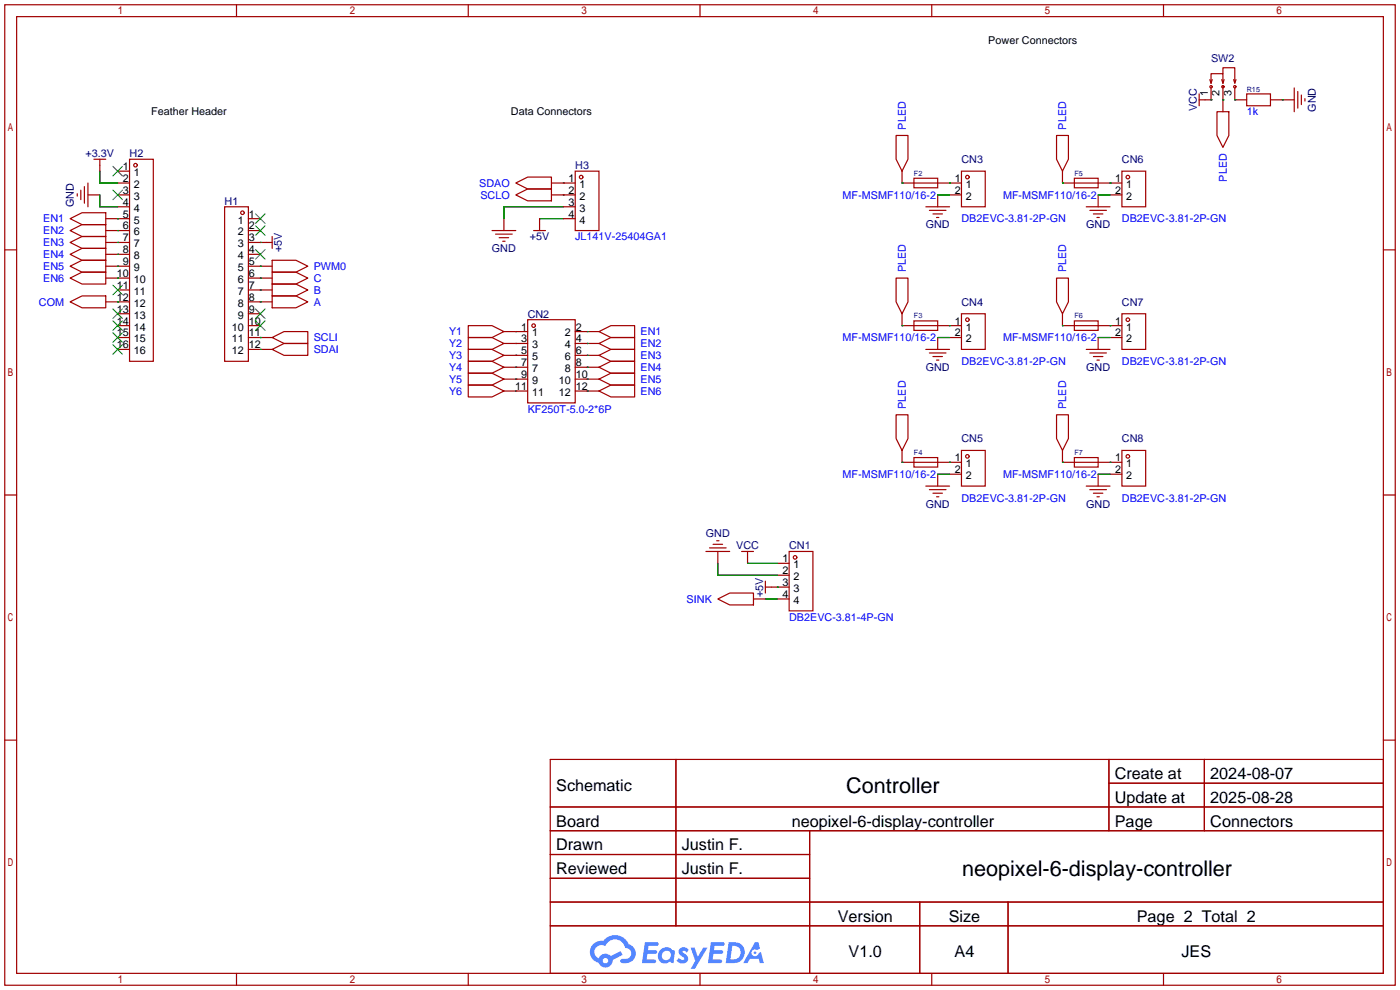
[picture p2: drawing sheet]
<svg xmlns="http://www.w3.org/2000/svg" width="299mm" height="212mm" viewBox="0 0 299 212" stroke-linecap="round" stroke-linejoin="round" font-family="sans-serif">
<g fill="none" stroke="#a10000" stroke-width=".25">
<path d="M1 1h297.2v209.6h-297.2zM3.6 3.6h292.1v204.4h-292.1zM50.5 1v2.6M100.1 1v2.6M149.6 1v2.6M199.1 1v2.6M248.7 1v2.6M1 53.4h2.6M295.7 53.4h2.5M1 105.8h2.6M295.7 105.8h2.5M1 158.2h2.6"/>
<path d="M295.7 158.2h2.5M117.6 162.3h178.1v45.7h-178.1zM117.6 172.5h178.1M117.6 177.5h178.1M144.5 162.3v35.6M173 177.5v30.5M237 162.3v15.2M237 167.4h58.7M257.4 162.3v15.2M117.6 182.6h55.4M117.6 192.8h178.1M117.6 187.7h55.4"/>
<path d="M117.6 197.9h178.1M196.6 192.8v15.2M215.4 192.8v15.2M50.5 208v2.6M100.1 208v2.6M149.6 208v2.6M199.1 208v2.6M248.7 208v2.6"/>
</g>
<g fill="#5487ff">
<path d="M145.3 202.7a1.3 1.3 0 0 1 1.9 .3l-.4 .6a.54 .54 0 0 0-.9-.2l.1 .2a1.34 1.34 0 0 1 .9 1.8 1.47 1.47 0 0 1-2.3-.1l.5-.6 .8 .5a.31 .31 0 0 0 .4-.3 .31 .31 0 0 0-.3-.4 1.12 1.12 0 0 1-.7-1.8z"/>
<path d="M147.6 202.5h.9l.6 2 1.2-2h.9l-2.7 4.6h-.9l1-1.7z"/>
<path d="M137.8 201.4h1.7a1.31 1.31 0 0 1 1.2 .2 .4 .4 0 0 1-.3 .5l-1.8 .1-.1 .9h1.6a.4 .4 0 0 1 .4 .4 .4 .4 0 0 1-.5 .4h-1.6l-.2 1.2h1.4a.46 .46 0 0 1 .5 0 .46 .46 0 0 1 .1 .5l-.4 .2h-2.6z"/>
<path d="M151.9 201.4h1.7a1.32 1.32 0 0 1 1.2 .2 .39 .39 0 0 1-.3 .5l-1.8 .1-.1 .9h1.6a.4 .4 0 0 1 .4 .4 .4 .4 0 0 1-.4 .4h-1.7l-.2 1.2h1.4a.46 .46 0 0 1 .5 0 .46 .46 0 0 1 .1 .5l-.4 .2h-2.6z"/>
<path d="M161.3 201.4h.8l.3 1.3-.6 .4a.75 .75 0 0 0-1.1 .3 .75 .75 0 0 0 .5 1 .75 .75 0 0 0 .9-.7l.5-.2 .6 2.3h-.8l-.3-.9h-1.8l-.5 .9h-1z"/>
<path d="M155.7 201.4l-.6 4.4h1.5a2.27 2.27 0 0 0 2.6-2.2 2.27 2.27 0 0 0-2.7-2.2zM156.5 202.1a1.5 1.5 0 0 1 1.8 1.6 1.5 1.5 0 0 1-1.9 1.4h-.3z"/>
<path d="M141.2 203a1.6 1.6 0 0 0-.3 2.3 1.6 1.6 0 0 0 2.3 .2l.7 .3 .3-2.4-.1-.3-.5-.1a1.58 1.58 0 0 0-2.4 0zM141.8 203.5a.98 .98 0 0 1 1.6 .4 .98 .98 0 0 1-1.1 1.3 .94 .94 0 0 1-.9-.7 .94 .94 0 0 1 .4-1z"/>
<path d="M126.8 201.8a2.37 2.37 0 0 0 1.1 4 1.54 1.54 0 0 0 1.8 1 1.54 1.54 0 0 0 1.2-1.6l2.2-1.1-.5-.8-2 1a1.57 1.57 0 0 0-2.7 .5 1.5 1.5 0 0 1-.7-2.1 1.5 1.5 0 0 1 2.2-.5 2.23 2.23 0 0 1 2.3-1.4 2.23 2.23 0 0 1 2 1.8 1.16 1.16 0 0 1 1.2 1.1 1.16 1.16 0 0 1-1.1 1.2h-.7a.47 .47 0 0 0-.5 .4 .47 .47 0 0 0 .4 .5 2.17 2.17 0 0 0 2.5-.9 2.17 2.17 0 0 0-.3-2.7l-.8-.4a3.2 3.2 0 0 0-5.5-.7l-1.1 .1zM128.8 205.3a.6 .6 0 0 1 1.2 0 .6 .6 0 0 1-1.2 0z"/>
<circle cx="161.4" cy="203.6" r=".28"/>
</g>
<g fill="none" stroke="#a10000" stroke-width=".25">
<path d="M258.6 17l.2 .8M258.8 17.8v-2.1h2.6v2.1M258.8 18.8v2.5h-2.5M259.1 17l-.3 .8M261.1 17l.3 .8M261.4 15.7v-1.2h2.5v3M261.4 18.3v5.6M261.6 17l-.2 .8M263.7 17l.2 .8 .3-.8M263.9 18.8v2.5h2.5M276.6 18.8v5.1M277.4 19.6v3.5"/>
<path d="M18 39.9v3.5M18.8 39.1v5.1M20.1 34h2.5M21.3 34v2.6M25.1 36.6h2.6M25.1 39.1h2.6M27.7 34h5.1v43.2h-5.1zM110.2 39.1l2.6-1.3h5.1v2.6h-5.1zM117.9 39.1h5M122.9 36.6h5.1v12.7h-5.1zM191.5 29h2.6v5l-1.3 2.6-1.3-2.6zM192.8 36.6v2.5h12.7"/>
<path d="M195.3 38.1h5.1v2h-5.1zM205.5 36.6h5.1v7.6h-5.1zM225.8 29h2.5v5l-1.2 2.6-1.3-2.6zM227.1 36.6v2.5h12.7M229.6 38.1h5.1v2h-5.1zM239.8 36.6h5.1v7.6h-5.1zM256.3 20.1v2.5M260.1 23.9h2.5v5.1l-1.2 2.5-1.3-2.5zM266.4 20.1h5.1v2.5h-5.1zM271.5 21.3h5.1M278.1 20.3v2.1M278.9 21.1v.5"/>
<path d="M15 46.7l2.5-1.2h5.1v2.5h-5.1zM15 49.3l2.5-1.3h5.1v2.5h-5.1zM15 51.8l2.5-1.3h5.1v2.6h-5.1zM15 54.4l2.5-1.3h5.1v2.5h-5.1zM15 56.9l2.5-1.3h5.1v2.6h-5.1zM15 59.4l2.5-1.2h5.1v2.5h-5.1zM16.5 41.4v.5M17.3 40.6v2.1M18.8 41.7h2.5M22.6 51.8h5.1M22.6 59.4h5.1M22.6 46.7h5.1"/>
<path d="M22.6 49.3h5.1M22.6 54.4h5.1M22.6 56.9h5.1M25.1 41.7h2.6M25.1 44.2h2.6M48 44.2h5.1v33h-5.1zM53.1 51.8h5.1M53.1 59.4h5.1M53.1 46.7h2.5M53.1 49.3h2.5M53.1 54.4h2.5M53.1 56.9h5.1"/>
<path d="M58.2 58.2h5l2.6 1.2-2.6 1.3h-5zM58.2 55.6h5l2.6 1.3-2.6 1.3h-5zM58.2 50.5v2.6M105.2 49.3h5M105.9 50h3.6M106.7 50.8h2M107.4 51.6h.5M107.7 46.7v2.6M110.2 41.7l2.6-1.3h5.1v2.5h-5.1zM114 49.3h2.6M115.3 46.7v2.6M117.9 41.7h5"/>
<path d="M120.4 46.7h2.5M120.4 44.2h2.5M191.5 59.4h2.6v5.1l-1.3 2.6-1.3-2.6zM197.9 44.2h5M198.6 45h3.6M199.4 45.7h2M200.2 46.5h.5M200.4 41.7v2.5M202.9 41.7h2.6M225.8 59.4h2.5v5.1l-1.2 2.6-1.3-2.6zM232.2 44.2h5M232.9 45h3.6"/>
<path d="M233.7 45.7h2M234.4 46.5h.5M234.7 41.7v2.5M237.2 41.7h2.6M15 64.5l2.5-1.3h5.1v2.6h-5.1zM22.6 64.5h5.1M25.1 62h2.6M25.1 67.1h2.6M25.1 69.6h2.6M25.1 72.1h2.6M25.1 74.7h2.6M53.1 64.5h5.1"/>
<path d="M53.1 62h5.1M53.1 67.1h2.5M53.1 69.6h2.5M53.1 72.1h5.1M53.1 74.7h5.1M58.2 60.7h5l2.6 1.3-2.6 1.2h-5zM58.2 63.2h5l2.6 1.3-2.6 1.3h-5zM58.2 74.7l2.5-1.3h5.1v2.5h-5.1zM58.2 72.1l2.5-1.2h5.1v2.5h-5.1zM100.1 69.6h5.1l2.5 1.3-2.5 1.2h-5.1zM100.1 72.1h5.1l2.5 1.3-2.5 1.3h-5.1zM100.1 74.7h5.1l2.5 1.2-2.5 1.3h-5.1z"/>
<path d="M100.1 79.8h5.1l2.5 1.2-2.5 1.3h-5.1zM100.1 77.2h5.1l2.5 1.3-2.5 1.3h-5.1zM107.7 70.9h5.1M107.7 73.4h5.1M107.7 75.9h5.1M107.7 78.5h5.1M112.8 68.3h10.1v17.8h-10.1zM122.9 70.9h5.1M122.9 73.4h5.1M122.9 75.9h5.1M122.9 78.5h5.1M128 70.9l2.6-1.3h5v2.5h-5z"/>
<path d="M128 73.4l2.6-1.3h5v2.6h-5zM128 75.9l2.6-1.2h5v2.5h-5zM128 78.5l2.6-1.3h5v2.6h-5zM192.8 67.1v2.5h12.7M195.3 68.6h5.1v2h-5.1zM197.9 74.7h5M198.6 75.4h3.6M199.4 76.2h2M200.2 77h.5M200.4 72.1v2.6M202.9 72.1h2.6M205.5 67.1h5.1v7.6h-5.1z"/>
<path d="M227.1 67.1v2.5h12.7M229.6 68.6h5.1v2h-5.1zM232.2 74.7h5M232.9 75.4h3.6M233.7 76.2h2M234.4 77h.5M234.7 72.1v2.6M237.2 72.1h2.6M239.8 67.1h5.1v7.6h-5.1zM100.1 82.3h5.1l2.5 1.3-2.5 1.2h-5.1zM107.7 81h5.1M107.7 83.6h5.1"/>
<path d="M122.9 81h5.1M122.9 83.6h5.1M128 81l2.6-1.2h5v2.5h-5zM128 83.6l2.6-1.3h5v2.5h-5zM191.5 88.6h2.6v5.1l-1.3 2.6-1.3-2.6zM192.8 96.3v2.5h12.7M195.3 97.8h5.1v2h-5.1zM205.5 96.3h5.1v7.6h-5.1zM225.8 88.6h2.5v5.1l-1.2 2.6-1.3-2.6zM227.1 96.3v2.5h12.7M229.6 97.8h5.1v2h-5.1zM239.8 96.3h5.1v7.6h-5.1z"/>
<path d="M150.9 117.9h5.1M151.6 117.1h3.6M152.4 116.3h2M153.2 115.6h.5M153.4 117.9v2.5M158.5 117.9h2.5M159.8 117.9v2.5M168.7 117.9h5v12.7h-5zM197.9 103.9h5M198.6 104.6h3.6M199.4 105.4h2M200.2 106.2h.5"/>
<path d="M200.4 101.3v2.6M202.9 101.3h2.6M232.2 103.9h5M232.9 104.6h3.6M233.7 105.4h2M234.4 106.2h.5M234.7 101.3v2.6M237.2 101.3h2.6M153.4 128l2.6-1.3h5v2.6h-5zM161 128h2.6M163.6 125.5h5.1M163.6 124.2v2.5"/>
<path d="M166.1 120.4h2.6M166.1 122.9h2.6M166.1 128h2.6"/>
<circle cx="258.8" cy="18.5" r=".25"/>
<circle cx="261.4" cy="18.5" r=".25"/>
<circle cx="263.9" cy="18.5" r=".25"/>
<circle cx="29" cy="35.3" r=".38"/>
<circle cx="124.2" cy="37.8" r=".38"/>
<circle cx="206.8" cy="37.8" r=".38"/>
<circle cx="241" cy="37.8" r=".38"/>
<circle cx="51.8" cy="45.5" r=".38"/>
<circle cx="114" cy="69.6" r=".38"/>
<circle cx="206.8" cy="68.3" r=".38"/>
<circle cx="241" cy="68.3" r=".38"/>
<circle cx="206.8" cy="97.5" r=".38"/>
<circle cx="241" cy="97.5" r=".38"/>
<circle cx="169.9" cy="119.1" r=".38"/>
</g>
<g fill="none" stroke="#008700" stroke-width=".25">
<path d="M21.3 36.6v2.5h3.8M120.4 39.1h.1M192.8 39.1h.1M202.9 39.1h.1M227.1 39.1h.1M237.2 39.1h.1M258.8 21.3h.1M261.4 21.3h.1M263.9 21.3h.1M274.1 21.3h.1M21.3 41.7v2.5h3.8M25.1 46.7h.1"/>
<path d="M25.1 49.3h.1M25.1 51.8h.1M25.1 54.4h.1M25.1 56.9h.1M25.1 59.4h.1M55.6 51.8h.1M55.6 59.4h.1M55.6 56.9h.1M115.3 46.7h5.1M120.4 41.7h.1M120.4 44.2h-12.7v2.5M200.4 41.7h2.5"/>
<path d="M234.7 41.7h2.5M25.1 64.5h.1M55.6 62h.1M55.6 64.5h.1M55.6 74.7h.1M55.6 72.1h.1M110.2 78.5h.1M110.2 75.9h.1M110.2 73.4h.1M110.2 70.9h.1M125.5 78.5h.1M125.5 75.9h.1"/>
<path d="M125.5 73.4h.1M125.5 70.9h.1M192.8 69.6h.1M200.4 72.1h2.5M202.9 69.6h.1M227.1 69.6h.1M234.7 72.1h2.5M237.2 69.6h.1M110.2 83.6h.1M110.2 81h.1M125.5 83.6h.1M125.5 81h.1"/>
<path d="M192.8 98.8h.1M202.9 98.8h.1M227.1 98.8h.1M237.2 98.8h.1M200.4 101.3h2.5M234.7 101.3h2.5M153.4 120.4v2.5h12.7M159.8 120.4h6.3M163.6 128h2.5M166.1 125.5h.1"/>
</g>
<g fill="none" stroke="#3c3" stroke-width=".25">
<path d="M24.1 35.6l2.1 2M26.2 35.6l-2.1 2M24.1 40.6l2.1 2.1M26.2 40.6l-2.1 2.1M54.6 45.7l2 2.1M54.6 48.3l2 2M54.6 53.3l2 2.1M56.6 45.7l-2 2.1M56.6 48.3l-2 2M56.6 53.3l-2 2.1M24.1 61l2.1 2M24.1 66l2.1 2.1"/>
<path d="M24.1 68.6l2.1 2M24.1 71.1l2.1 2.1M24.1 73.7l2.1 2M26.2 61l-2.1 2M26.2 66l-2.1 2.1M26.2 68.6l-2.1 2M26.2 71.1l-2.1 2.1M26.2 73.7l-2.1 2M54.6 66l2 2.1M54.6 68.6l2 2M56.6 66l-2 2.1M56.6 68.6l-2 2"/>
</g>
<g font-size="4.6">
<text x="180.9" y="169.4">Controller</text>
<text x="205.6" y="187.2">neopixel-6-display-controller</text>
</g>
<g font-size="3.5">
<text x="238.3" y="166.5">Create at</text>
<text x="258.7" y="166.5">2024-08-07</text>
<text x="118.9" y="169.1">Schematic</text>
<text x="238.3" y="171.6">Update at</text>
<text x="258.7" y="171.6">2025-08-28</text>
<text x="118.9" y="176.7">Board</text>
<text x="169.2" y="176.7">neopixel-6-display-controller</text>
<text x="238.3" y="176.7">Page</text>
<text x="258.7" y="176.7">Connectors</text>
<text x="118.9" y="181.8">Drawn</text>
<text x="145.7" y="181.8">Justin F.</text>
<text x="118.9" y="186.8">Reviewed</text>
<text x="145.7" y="186.8">Justin F.</text>
<text x="179.1" y="197">Version</text>
<text x="202.8" y="197">Size</text>
<text x="243" y="197">Page 2 Total 2</text>
<text x="181.4" y="204.6">V1.0</text>
<text x="204" y="204.6">A4</text>
<text x="252.5" y="204.6">JES</text>
</g>
<g font-size="2.3">
<text x="211.2" y="9.4">Power Connectors</text>
<text x="258.1" y="20.6" transform="rotate(-90 258.1 20.6)">1</text>
<text x="260.6" y="20.6" transform="rotate(-90 260.6 20.6)">2</text>
<text x="263.2" y="20.6" transform="rotate(-90 263.2 20.6)">3</text>
<text x="32.3" y="24.7">Feather Header</text>
<text x="109.2" y="24.7">Data Connectors</text>
<text x="26.3" y="36.3">1</text>
<text x="26.3" y="38.9">2</text>
<text x="26.3" y="41.4">3</text>
<text x="28.6" y="37.6">1</text>
<text x="28.6" y="40.2">2</text>
<text x="121.5" y="41.4">2</text>
<text x="121.5" y="38.9">1</text>
<text x="123.9" y="40.2">1</text>
<text x="204.1" y="38.9">1</text>
<text x="204.1" y="41.4">2</text>
<text x="206.4" y="40.2">1</text>
<text x="238.4" y="38.9">1</text>
<text x="238.4" y="41.4">2</text>
<text x="240.7" y="40.2">1</text>
<text x="26.3" y="44">4</text>
<text x="26.3" y="46.5">5</text>
<text x="28.6" y="42.7">3</text>
<text x="28.6" y="45.2">4</text>
<text x="28.6" y="47.8">5</text>
<text x="50.9" y="47.8">1</text>
<text x="53.2" y="46.5">1</text>
<text x="121.5" y="44">3</text>
<text x="121.5" y="46.5">4</text>
<text x="123.9" y="45.2">3</text>
<text x="123.9" y="42.7">2</text>
<text x="123.9" y="47.8">4</text>
<text x="206.4" y="42.7">2</text>
<text x="240.7" y="42.7">2</text>
<text x="26.3" y="49">6</text>
<text x="26.3" y="51.6">7</text>
<text x="28.6" y="50.3">6</text>
<text x="28.6" y="52.9">7</text>
<text x="50.9" y="50.3">2</text>
<text x="50.9" y="52.9">3</text>
<text x="53.2" y="49">2</text>
<text x="53.2" y="51.6">3</text>
<text x="25" y="59.2">10</text>
<text x="26.3" y="54.1">8</text>
<text x="26.3" y="56.7">9</text>
<text x="28.6" y="55.4">8</text>
<text x="28.6" y="57.9">9</text>
<text x="50.9" y="55.4">4</text>
<text x="50.9" y="57.9">5</text>
<text x="53.2" y="54.1">4</text>
<text x="53.2" y="56.7">5</text>
<text x="53.2" y="59.2">6</text>
<text x="25" y="61.7">11</text>
<text x="25" y="64.3">12</text>
<text x="28.6" y="60.5">10</text>
<text x="28.6" y="63">11</text>
<text x="28.6" y="65.6">12</text>
<text x="50.9" y="60.5">6</text>
<text x="50.9" y="63">7</text>
<text x="50.9" y="65.6">8</text>
<text x="53.2" y="61.7">7</text>
<text x="53.2" y="64.3">8</text>
<text x="25" y="66.8">13</text>
<text x="25" y="69.4">14</text>
<text x="25" y="71.9">15</text>
<text x="28.6" y="68.1">13</text>
<text x="28.6" y="70.6">14</text>
<text x="49.6" y="70.6">10</text>
<text x="50.9" y="68.1">9</text>
<text x="53.2" y="66.8">9</text>
<text x="53.2" y="69.4">10</text>
<text x="53.2" y="71.9">11</text>
<text x="111.4" y="70.6">1</text>
<text x="113.7" y="71.9">1</text>
<text x="120.7" y="71.9">2</text>
<text x="123.1" y="70.6">2</text>
<text x="204.1" y="69.4">1</text>
<text x="204.1" y="71.9">2</text>
<text x="206.4" y="70.6">1</text>
<text x="238.4" y="69.4">1</text>
<text x="238.4" y="71.9">2</text>
<text x="240.7" y="70.6">1</text>
<text x="25" y="74.4">16</text>
<text x="28.6" y="73.2">15</text>
<text x="28.6" y="75.7">16</text>
<text x="49.6" y="73.2">11</text>
<text x="49.6" y="75.7">12</text>
<text x="53.2" y="74.4">12</text>
<text x="111.4" y="73.2">3</text>
<text x="111.4" y="75.7">5</text>
<text x="113.7" y="74.4">3</text>
<text x="113.7" y="77">5</text>
<text x="120.7" y="77">6</text>
<text x="120.7" y="74.4">4</text>
<text x="123.1" y="75.7">6</text>
<text x="123.1" y="73.2">4</text>
<text x="206.4" y="73.2">2</text>
<text x="240.7" y="73.2">2</text>
<text x="110.1" y="83.3">11</text>
<text x="111.4" y="78.3">7</text>
<text x="111.4" y="80.8">9</text>
<text x="113.7" y="79.5">7</text>
<text x="113.7" y="82.1">9</text>
<text x="119.4" y="82.1">10</text>
<text x="120.7" y="79.5">8</text>
<text x="123.1" y="83.3">12</text>
<text x="123.1" y="80.8">10</text>
<text x="123.1" y="78.3">8</text>
<text x="113.7" y="84.6">11</text>
<text x="119.4" y="84.6">12</text>
<text x="204.1" y="98.6">1</text>
<text x="204.1" y="101.1">2</text>
<text x="206.4" y="99.8">1</text>
<text x="238.4" y="98.6">1</text>
<text x="238.4" y="101.1">2</text>
<text x="240.7" y="99.8">1</text>
<text x="206.4" y="102.4">2</text>
<text x="240.7" y="102.4">2</text>
<text x="167.2" y="120.2">1</text>
<text x="167.2" y="122.7">2</text>
<text x="167.2" y="125.2">3</text>
<text x="169.6" y="121.4">1</text>
<text x="169.6" y="124">2</text>
<text x="167.2" y="127.8">4</text>
<text x="169.6" y="126.5">3</text>
<text x="169.6" y="129.1">4</text>
</g>
<g font-size="2.3" fill="#000080">
<text x="258.8" y="13.3">SW2</text>
<text x="255.8" y="23.8" transform="rotate(-90 255.8 23.8)">VCC</text>
<text x="281.2" y="23.9" transform="rotate(-90 281.2 23.9)">GND</text>
<text x="18.3" y="33.6">+3.3V</text>
<text x="27.7" y="33.6">H2</text>
<text x="205.5" y="34.8">CN3</text>
<text x="239.8" y="34.8">CN6</text>
<text x="122.9" y="36.1">H3</text>
<text x="15.8" y="44.2" transform="rotate(-90 15.8 44.2)">GND</text>
<text x="48" y="43.7">H1</text>
<text x="60.2" y="53.9" transform="rotate(-90 60.2 53.9)">+5V</text>
<text x="105.1" y="53.9">GND</text>
<text x="113.2" y="51.4">+5V</text>
<text x="197.8" y="48.8">GND</text>
<text x="232.1" y="48.8">GND</text>
<text x="205.5" y="65.3">CN4</text>
<text x="239.8" y="65.3">CN7</text>
<text x="112.8" y="67.9">CN2</text>
<text x="197.8" y="79.3">GND</text>
<text x="232.1" y="79.3">GND</text>
<text x="205.5" y="94.5">CN5</text>
<text x="239.8" y="94.5">CN8</text>
<text x="197.8" y="108.5">GND</text>
<text x="232.1" y="108.5">GND</text>
<text x="150.9" y="114.9">GND</text>
<text x="157.3" y="117.4">VCC</text>
<text x="168.7" y="117.4">CN1</text>
<text x="163.1" y="127.6" transform="rotate(-90 163.1 127.6)">+5V</text>
</g>
<g font-size="2.3" fill="#00f">
<text x="193.6" y="27.7" transform="rotate(-90 193.6 27.7)">PLED</text>
<text x="227.9" y="27.7" transform="rotate(-90 227.9 27.7)">PLED</text>
<text x="266.4" y="24.7">1k</text>
<text x="102.4" y="39.9">SDAO</text>
<text x="262.2" y="38.8" transform="rotate(-90 262.2 38.8)">PLED</text>
<text x="9.2" y="47.5">EN1</text>
<text x="102.7" y="42.5">SCLO</text>
<text x="180.1" y="42.5">MF-MSMF110/16-2</text>
<text x="205.5" y="47.5">DB2EVC-3.81-2P-GN</text>
<text x="214.4" y="42.5">MF-MSMF110/16-2</text>
<text x="239.8" y="47.5">DB2EVC-3.81-2P-GN</text>
<text x="9.2" y="50.1">EN2</text>
<text x="9.2" y="52.6">EN3</text>
<text x="122.9" y="51.4">JL141V-25404GA1</text>
<text x="9.2" y="55.2">EN4</text>
<text x="9.2" y="57.7">EN5</text>
<text x="67.1" y="57.7">PWM0</text>
<text x="193.6" y="58.2" transform="rotate(-90 193.6 58.2)">PLED</text>
<text x="227.9" y="58.2" transform="rotate(-90 227.9 58.2)">PLED</text>
<text x="8.3" y="65.3">COM</text>
<text x="9.2" y="60.2">EN6</text>
<text x="67.1" y="60.2">C</text>
<text x="67.1" y="62.8">B</text>
<text x="67.1" y="65.3">A</text>
<text x="96" y="71.7">Y1</text>
<text x="136.9" y="71.7">EN1</text>
<text x="67.1" y="75.5">SDAI</text>
<text x="67.1" y="72.9">SCLI</text>
<text x="96" y="74.2">Y2</text>
<text x="96" y="76.8">Y3</text>
<text x="136.9" y="74.2">EN2</text>
<text x="136.9" y="76.8">EN3</text>
<text x="180.1" y="72.9">MF-MSMF110/16-2</text>
<text x="214.4" y="72.9">MF-MSMF110/16-2</text>
<text x="96" y="81.8">Y5</text>
<text x="96" y="79.3">Y4</text>
<text x="136.9" y="79.3">EN4</text>
<text x="136.9" y="81.8">EN5</text>
<text x="205.5" y="78">DB2EVC-3.81-2P-GN</text>
<text x="239.8" y="78">DB2EVC-3.81-2P-GN</text>
<text x="96" y="84.4">Y6</text>
<text x="112.8" y="88.2">KF250T-5.0-2*6P</text>
<text x="136.9" y="84.4">EN6</text>
<text x="193.6" y="87.4" transform="rotate(-90 193.6 87.4)">PLED</text>
<text x="227.9" y="87.4" transform="rotate(-90 227.9 87.4)">PLED</text>
<text x="180.1" y="102.2">MF-MSMF110/16-2</text>
<text x="205.5" y="107.2">DB2EVC-3.81-2P-GN</text>
<text x="214.4" y="102.2">MF-MSMF110/16-2</text>
<text x="239.8" y="107.2">DB2EVC-3.81-2P-GN</text>
<text x="146.8" y="128.8">SINK</text>
<text x="168.7" y="132.6">DB2EVC-3.81-4P-GN</text>
</g>
<g font-size="1.6" fill="#000080">
<text x="266.4" y="19.8">R15</text>
<text x="195.3" y="37.5">F2</text>
<text x="229.6" y="37.5">F5</text>
<text x="195.3" y="68">F3</text>
<text x="229.6" y="68">F6</text>
<text x="195.3" y="97.2">F4</text>
<text x="229.6" y="97.2">F7</text>
</g>
</svg>
